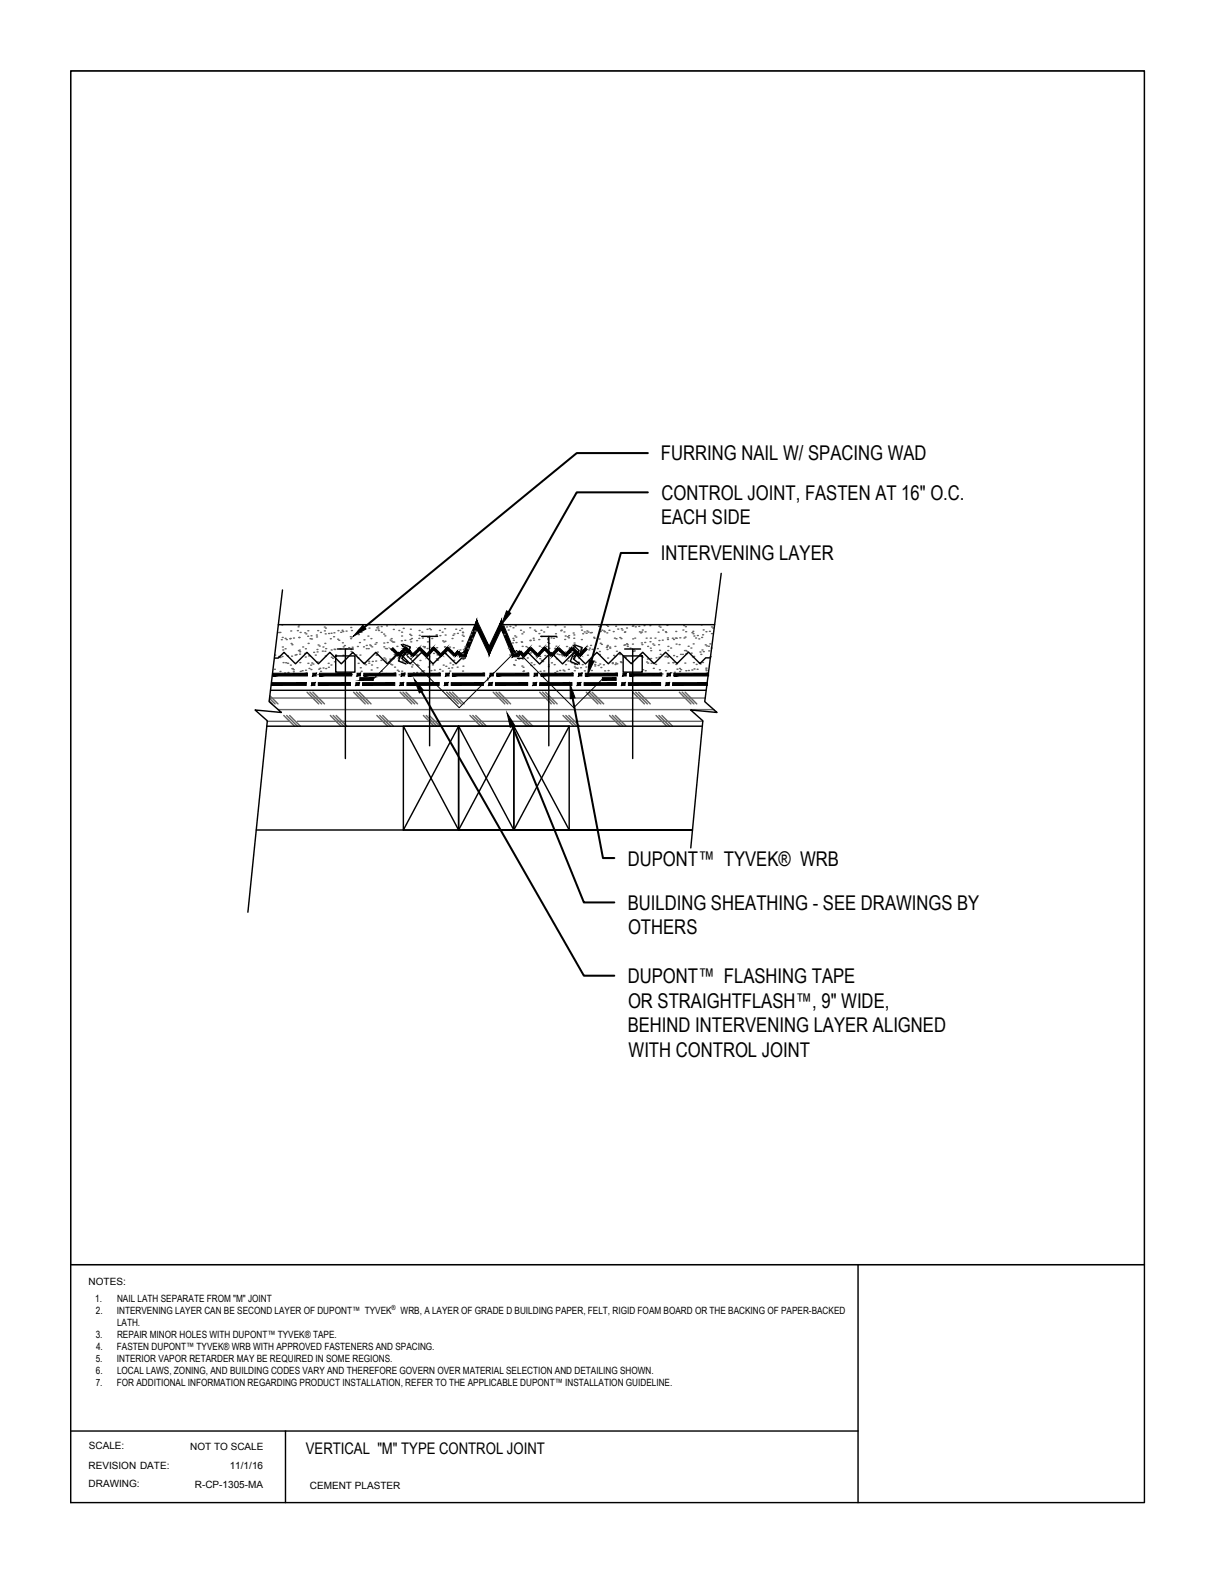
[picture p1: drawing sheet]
<svg xmlns="http://www.w3.org/2000/svg" width="216mm" height="279mm" viewBox="0 0 216 279" stroke-linecap="round" stroke-linejoin="round" font-family="sans-serif">
<!-- layer: .ATI-DETAIL -->
<g fill="#000" stroke="#000" stroke-width=".18">
<path d="M48.4 119.4v.5l6.1-.5zM48.4 119.9l6.1-.5v.5z"/>
<path d="M55.5 119.4v.5l.6-.5zM55.5 119.9l.6-.5v.5z"/>
<path d="M56.7 119.4v.5l5.7-.5zM56.7 119.9l5.7-.5v.5z"/>
<path d="M63.3 119.4v.5l.6-.5zM63.3 119.9l.6-.5v.5z"/>
<path d="M64.5 119.4v.5l5.7-.5zM64.5 119.9l5.7-.5v.5z"/>
<path d="M69.4 115.2l1.2 1.2 .3-.3zM69.4 115.2l.3-.3 1.2 1.2z"/>
<path d="M71.2 119.4v.5l.6-.5zM71.2 119.9l.6-.5v.5z"/>
<path d="M71.9 114.9l-1 1.5 1.3-1.2zM71.9 114.9l-1 1.5-.3-.3z"/>
<path d="M72.4 119.4v.5l5.7-.5zM72.4 119.9l5.7-.5v.5z"/>
<path d="M72.4 115.7l.7 .7 .3-.3zM72.4 115.7l.3-.3 .7 .7zM71.9 115.2l.5 .5 .3-.3zM71.9 115.2l.3-.3 .5 .5z"/>
<path d="M74.4 114.9l-1 1.5 1.2-1.2zM73.1 116.1l1.3-1.2-1 1.5z"/>
<path d="M74.4 115.2l1.2 1.2 .3-.3zM74.6 114.9l1.3 1.2-1.5-.9z"/>
<path d="M76.8 114.9l-.9 1.5 1.2-1.2zM76.8 114.9l-.9 1.5-.3-.3z"/>
<path d="M76.8 115.2l1.2 1.2 .3-.3zM77.1 114.9l1.2 1.2-1.5-.9z"/>
<path d="M79.1 119.4v.5l.6-.5zM79.1 119.9l.6-.5v.5z"/>
<path d="M79.3 114.9l-1 1.5 1.3-1.2zM79.3 114.9l-1 1.5-.3-.3z"/>
<path d="M80.3 119.4v.5l5.7-.5zM80.3 119.9l5.7-.5v.5z"/>
<path d="M79.3 115.2l1.2 1.2 .3-.3zM79.6 114.9l1.2 1.2-1.5-.9z"/>
<path d="M81.1 115.7l.3 .6 .4-.2zM81.1 115.7l.4-.2 .3 .6z"/>
<path d="M81.1 115.5l-.3 .9 .6-.6zM81.1 115.5l-.3 .9-.3-.3z"/>
<path d="M81.6 115.8v.7l.6-.7zM82.2 115.8l.4 .7h-1zM84.6 110l-2.4 5.8 .4 .7zM84.6 110v1.6l-2 4.9zM84.6 110v1.6l2.2 3zM84.6 111.6l2.2 3v1.6zM89 110l-2.2 4.6v1.6zM89 110l-.1 1.6-2.1 4.6zM89 110l-.1 1.6 2.5 4.2zM88.9 111.6l2.5 4.2-.5 .7zM91.4 115.8l-.5 .7 1.1-.7zM90.9 116.5l1.1-.7v.7z"/>
<path d="M86.9 119.4v.5l.6-.5zM86.9 119.9l.6-.5v.5z"/>
<path d="M88.1 119.4v.5l5.7-.5zM88.1 119.9l5.7-.5v.5z"/>
<path d="M92.1 115.5l-.3 .6 .4 .2zM92.1 115.5l.4 .2-.3 .6z"/>
<path d="M92.1 115.8l.9 .3-.6-.6zM92.1 115.8l.9 .3-.3 .3z"/>
<path d="M94 114.9l-1.3 1.2 .3 .3zM94 114.9l.3 .3-1.3 1.2z"/>
<path d="M94.3 114.9l-.3 .3 1.5 .9zM94 115.2l1.5 .9-.3 .3z"/>
<path d="M94.8 119.4v.5l.6-.5zM94.8 119.9l.6-.5v.5z"/>
<path d="M96.5 114.9l-1.3 1.2 .3 .3zM96.5 114.9l.3 .3-1.3 1.2z"/>
<path d="M96 119.4v.5l5.7-.5zM96 119.9l5.7-.5v.5z"/>
<path d="M96.8 114.9l-.3 .3 1.5 .9zM96.5 115.2l1.5 .9-.3 .3z"/>
<path d="M97.7 116.1l.3 .3 .9-1.5zM98.9 114.9l.3 .3-1.2 1.2z"/>
<path d="M99.2 114.9l-.3 .3 1.6 .9zM98.9 115.2l1.6 .9-.3 .3z"/>
<path d="M100.9 115.4l-.7 .7 .3 .3zM100.9 115.4l.2 .3-.6 .7zM101.4 114.9l-.5 .5 .2 .3zM101.4 114.9l.3 .3-.6 .5z"/>
<path d="M101.7 114.9l-.3 .3 1.6 .9zM101.4 115.2l1.6 .9-.3 .3z"/>
<path d="M102.6 119.4v.5l.6-.5zM102.6 119.9l.6-.5v.5z"/>
<path d="M103.9 114.9l-1.2 1.2 .3 .3zM103.9 114.9l.3 .3-1.2 1.2z"/>
<path d="M103.8 119.4v.5l5.8-.5zM103.8 119.9l5.8-.5v.5z"/>
<path d="M110.5 119.4v.5l.6-.5zM110.5 119.9l.6-.5v.5z"/>
<path d="M111.7 119.4v.5l5.7-.5zM111.7 119.9l5.7-.5v.5z"/>
<path d="M118.4 119.4v.5l.5-.5zM118.4 119.9l.5-.5v.5z"/>
<path d="M119.5 119.4v.5l6.2-.5zM119.5 119.9l6.2-.5v.5z"/>
</g>
<!-- layer: .ATI-HATCH -->
<g fill="none" stroke="#666" stroke-width=".25">
<path d="M48.4 119.6h.1M48.7 118.7h.1M48.7 116.2h.1M48.9 119.6h.1M49.4 116.5h.1M49.4 112.2h.1M49.5 116.4h.1M49.6 112.2h.1M49.7 119.1h.1M49.7 116.6h.1M49.9 113.5h.1M50 110.9h.1"/>
<path d="M50 116.5h.1M50.1 113.1h.1M50.1 114.8h.1M50.2 115.3h.1M50.2 117.5h.1M50.5 119.4h.1M50.6 115.1h.1M50.6 113.2h.1M50.7 117.6h.1M50.8 113.5h.1M51 116.3h.1M51 117.7h.1"/>
<path d="M51.1 119.3h.1M51.4 113.3h.1M51.5 113.3h.1M51.5 118h.1M51.6 111.9h.1M51.6 114.2h.1M51.7 116.4h.1M51.8 118.6h.1M51.8 114.4h.1M52 119.2h.1M52 118.8h.1M52.1 113.2h.1"/>
<path d="M52.3 116.2h.1M52.5 116.1h.1M52.8 111.9h.1M52.9 111.2h.1M52.9 115.4h.1M53 110.9h.1M53 113.1h.1M53.1 119.7h.1M53.1 115.3h.1M53.1 116h.1M53.2 115.6h.1M53.2 117.5h.1"/>
<path d="M53.2 112.2h.1M53.3 119.1h.1M53.6 119h.1M53.7 114.8h.1M54.1 112.3h.1M54.1 115.9h.1M54.2 116.6h.1M54.2 115.1h.1M54.2 118.9h.1M54.3 112.4h.1M54.6 112.9h.1M54.6 111.9h.1"/>
<path d="M54.6 117.7h.1M54.7 114.1h.1M54.8 116.4h.1M54.8 118.6h.1M55 113.3h.1M55.1 118h.1M55.2 118.8h.1M55.2 112.8h.1M55.3 113.4h.1M55.3 117.6h.1M55.5 117.8h.1M55.6 115.7h.1"/>
<path d="M55.9 116.2h.1M56.1 112.7h.1M56.1 113h.1M56.2 115.2h.1M56.3 115.6h.1M56.3 117.4h.1M56.4 111.9h.1M56.4 119.7h.1M56.4 114.4h.1M56.5 118.7h.1M56.6 114.6h.1M56.7 118.6h.1"/>
<path d="M56.8 112.2h.1M56.9 119.1h.1M57.2 115.5h.1M57.3 114.8h.1M57.3 118.5h.1M57.5 111.2h.1M57.5 111.9h.1M57.6 114.1h.1M57.6 115.5h.1M57.7 116.4h.1M57.7 112.4h.1M57.7 111.4h.1"/>
<path d="M57.8 118.6h.1M57.8 115.1h.1M58.2 117.7h.1M58.3 118.4h.1M58.3 112.4h.1M58.6 113.3h.1M58.7 118h.1M58.7 112.3h.1M58.8 115.3h.1M58.8 116.6h.1M59 116.8h.1M59.2 113h.1"/>
<path d="M59.2 112.3h.1M59.3 115.2h.1M59.3 117.4h.1M59.4 115.2h.1M59.4 119.6h.1M59.5 116.2h.1M59.9 113.4h.1M60 111.9h.1M60.1 113.6h.1M60.3 115.1h.1M60.4 112.2h.1M60.7 111.8h.1"/>
<path d="M60.7 114h.1M60.8 112h.1M60.8 116.3h.1M60.9 114.8h.1M61.1 114.5h.1M61.4 115.1h.1M61.4 112h.1M61.9 114.9h.1M62.1 113h.1M62.2 113.3h.1M62.2 115.2h.1M62.2 111.3h.1"/>
<path d="M62.3 115.6h.1M62.3 119.6h.1M62.3 111.9h.1M62.5 114.8h.1M62.5 115.8h.1M63.1 116.2h.1M63.4 112.4h.1M63.4 114.7h.1M63.5 116.7h.1M63.5 117.7h.1M63.6 111.9h.1M63.6 112.6h.1"/>
<path d="M63.7 111.8h.1M63.8 114h.1M63.9 116.2h.1M63.9 118.5h.1M63.9 111.6h.1M64 112.2h.1M64.1 119.1h.1M64.5 117.5h.1M64.5 114.8h.1M64.5 111.6h.1M64.6 113.5h.1M64.6 117.7h.1"/>
<path d="M64.8 117.9h.1M65 114.5h.1M65 115.1h.1M65.3 112.8h.1M65.3 115.1h.1M65.4 117.3h.1M65.4 117.7h.1M65.5 111.4h.1M65.5 119.5h.1M65.6 114.4h.1M65.7 114.6h.1M65.8 113.3h.1"/>
<path d="M65.8 118.9h.1M65.9 118h.1M65.9 114.8h.1M66.1 117.3h.1M66.5 114.3h.1M66.6 111.8h.1M66.6 117.3h.1M66.7 114h.1M66.7 116.2h.1M66.8 116.2h.1M66.8 111.4h.1M66.9 118.5h.1"/>
<path d="M66.9 115.7h.1M67 111.2h.1M67 111.6h.1M67.2 111.9h.1M67.6 117.1h.1M67.6 111.2h.1M67.6 112.2h.1M67.7 119.1h.1M68.1 112.5h.1M68.1 114.1h.1M68.1 114.8h.1M68.1 116.7h.1"/>
<path d="M68.3 112.8h.1M68.3 116.9h.1M68.4 115h.1M68.4 117.3h.1M68.5 119.5h.1M68.6 111h.1M68.6 115.1h.1M68.7 114h.1M69 117.7h.1M69.2 116.9h.1M69.2 113.5h.1M69.3 117.8h.1"/>
<path d="M69.4 113.3h.1M69.4 113.7h.1M69.5 117.9h.1M69.6 113.9h.1M69.8 116.8h.1M69.8 111.7h.1M69.8 113.9h.1M69.9 116.1h.1M70 118.3h.1M70.1 110.8h.1M70.3 116.2h.1M70.4 114.7h.1"/>
<path d="M70.5 118.9h.1M70.7 116.7h.1M70.7 119.1h.1M70.8 111.9h.1M70.8 119.7h.1M71.2 113.7h.1M71.2 112.8h.1M71.2 112.1h.1M71.3 119.1h.1M71.3 115h.1M71.4 117.3h.1M71.5 119.5h.1"/>
<path d="M71.5 111.5h.1M71.6 115.7h.1M71.7 114.8h.1M71.8 119.6h.1M71.8 115.9h.1M71.8 113.6h.1M72.2 115h.1M72.3 116.5h.1M72.6 117.6h.1M72.7 112.5h.1M72.7 113.5h.1M72.8 116.8h.1"/>
<path d="M72.8 111.6h.1M72.9 113.9h.1M72.9 116.4h.1M72.9 112.7h.1M73 116.1h.1M73 113.3h.1M73 118.3h.1M73.1 117.9h.1M73.3 119.4h.1M73.8 116.3h.1M73.9 113.7h.1M73.9 119.3h.1"/>
<path d="M73.9 116.2h.1M73.9 117.9h.1M74.2 118.1h.1M74.3 113.2h.1M74.4 111.9h.1M74.4 112.7h.1M74.4 114.9h.1M74.5 117.2h.1M74.6 119.4h.1M74.8 112.1h.1M74.9 119.1h.1M74.9 119.2h.1"/>
<path d="M74.9 113.2h.1M75 114.7h.1M75.2 119h.1M75.3 114.9h.1M75.3 114.7h.1M75.4 116.1h.1M75.7 111.6h.1M75.8 115h.1M75.8 113.9h.1M75.9 113.1h.1M75.9 116.1h.1M76 118.3h.1"/>
<path d="M76 116h.1M76.2 111.5h.1M76.2 117.6h.1M76.3 115.8h.1M76.4 111.7h.1M76.4 119h.1M76.6 113.3h.1M76.7 117.9h.1M76.9 115.9h.1M77 118.9h.1M77.4 112.6h.1M77.4 112.7h.1"/>
<path d="M77.4 112.8h.1M77.4 116.9h.1M77.5 114.9h.1M77.5 117.1h.1M77.5 116.2h.1M77.6 117.1h.1M77.9 111.8h.1M78 118.8h.1M78 112.8h.1M78.4 112.1h.1M78.5 119h.1M78.5 115.7h.1"/>
<path d="M78.5 113.7h.1M78.6 118h.1M78.7 113.9h.1M78.9 111.5h.1M78.9 114.7h.1M78.9 113.8h.1M79 112.7h.1M79 116h.1M79.1 118.2h.1M79.1 115.6h.1M79.4 115h.1M79.6 118.6h.1"/>
<path d="M79.7 114.8h.1M79.8 119h.1M79.8 117.6h.1M80 115.5h.1M80.2 118.5h.1M80.2 113.3h.1M80.3 117.9h.1M80.3 112.7h.1M80.4 114.9h.1M80.5 117.1h.1M80.5 112.4h.1M80.8 111.6h.1"/>
<path d="M80.9 115.9h.1M81.1 118.3h.1M81.1 116h.1M81.1 116.1h.1M81.1 112.4h.1M81.5 111.8h.1M81.6 115.3h.1M81.9 111.5h.1M82 113.7h.1M82 112.7h.1M82 112.1h.1M82.1 115.9h.1"/>
<path d="M82.1 119h.1M82.1 112.2h.1M82.1 118.2h.1M82.1 117h.1M82.2 115.2h.1M82.2 112.9h.1M82.5 114.7h.1M83 115h.1M83.1 115.1h.1M83.2 113.8h.1M83.5 112.6h.1M83.6 112h.1"/>
<path d="M83.8 113.2h.1M84.3 112h.1M89.2 110.8h.1M89.4 112.6h.1M89.9 111.2h.1M90.2 111.8h.1M90.2 115h.1M90.4 116.2h.1M90.5 111.1h.1M90.9 114.1h.1M91 113.2h.1M91 111.4h.1"/>
<path d="M91.1 113.6h.1M91.1 117.9h.1M91.2 115.8h.1M91.2 118h.1M91.3 112.8h.1M91.4 111h.1M91.4 117.1h.1M91.5 113h.1M91.5 114h.1M91.9 116.1h.1M92 116.9h.1M92.3 111.8h.1"/>
<path d="M92.5 113.9h.1M92.6 112.4h.1M92.6 118.2h.1M92.6 116.8h.1M92.6 114.7h.1M92.7 116.9h.1M92.8 119.1h.1M92.8 118.4h.1M92.9 112.1h.1M92.9 119h.1M93.3 114.7h.1M93.5 116.7h.1"/>
<path d="M93.7 115h.1M93.8 115h.1M93.9 115.2h.1M94 111.4h.1M94 113.6h.1M94 113.7h.1M94.1 115.8h.1M94.2 118.1h.1M94.2 117.6h.1M94.6 113.2h.1M94.7 113.6h.1M94.7 117.9h.1"/>
<path d="M94.8 111.8h.1M94.9 116.1h.1M95 112h.1M95.1 116.5h.1M95.5 116.1h.1M95.6 113.5h.1M95.6 112.4h.1M95.7 114.6h.1M95.7 116.4h.1M95.8 116.8h.1M95.8 119.1h.1M96 111.8h.1"/>
<path d="M96 112.9h.1M96 117.1h.1M96.3 117.4h.1M96.4 112.1h.1M96.5 119h.1M96.7 116.3h.1M96.9 114.7h.1M97.1 111.3h.1M97.1 113.5h.1M97.1 113.2h.1M97.1 114h.1M97.2 115.7h.1"/>
<path d="M97.3 118.3h.1M97.3 117.9h.1M97.4 114.2h.1M97.4 115h.1M97.8 113.2h.1M97.8 117.6h.1M98.2 113.2h.1M98.2 116.1h.1M98.3 117.9h.1M98.4 115.1h.1M98.4 119.3h.1M98.5 111h.1"/>
<path d="M98.5 112.4h.1M98.6 114.6h.1M98.6 119.5h.1M98.7 116.9h.1M98.7 113h.1M98.8 119.1h.1M98.8 116h.1M99.1 116.1h.1M99.3 118.9h.1M99.5 111.9h.1M99.5 116.1h.1M99.6 111.8h.1"/>
<path d="M99.7 116.3h.1M99.8 115.9h.1M99.9 118.9h.1M100 112.1h.1M100.1 119h.1M100.1 111.2h.1M100.2 113.4h.1M100.3 115.7h.1M100.3 112.8h.1M100.3 117.9h.1M100.5 114.7h.1M100.6 113h.1"/>
<path d="M100.7 117.2h.1M100.8 118.8h.1M100.9 113.1h.1M100.9 112.8h.1M101 115h.1M101.3 115.7h.1M101.4 117.6h.1M101.7 112.3h.1M101.7 114.5h.1M101.8 113.2h.1M101.8 112.6h.1M101.8 116.8h.1"/>
<path d="M101.8 114.1h.1M101.9 119h.1M101.9 118.3h.1M101.9 117.9h.1M101.9 115.6h.1M102.1 118.5h.1M102.4 118.5h.1M102.7 116.1h.1M102.9 115.5h.1M102.9 110.9h.1M103 118.5h.1M103 115.1h.1"/>
<path d="M103.1 111.2h.1M103.1 119.4h.1M103.1 113.5h.1M103.2 111.8h.1M103.2 115.7h.1M103.2 115.3h.1M103.3 117.9h.1M103.4 112.4h.1M103.6 112.1h.1M103.7 119h.1M103.9 118.3h.1M104 112.3h.1"/>
<path d="M104.1 114.7h.1M104.1 111.9h.1M104.2 116.2h.1M104.3 112.1h.1M104.5 115.3h.1M104.6 115h.1M104.7 112.3h.1M104.8 114.5h.1M104.9 116.7h.1M104.9 118.9h.1M104.9 112.2h.1M105 117.6h.1"/>
<path d="M105 115.2h.1M105.3 113.1h.1M105.4 117.3h.1M105.4 113.2h.1M105.5 118.1h.1M105.5 117.9h.1M105.6 117.5h.1M106 115.1h.1M106.1 118.1h.1M106.2 111.1h.1M106.3 113.4h.1M106.3 115.6h.1"/>
<path d="M106.3 116.1h.1M106.4 117.8h.1M106.5 112h.1M106.5 114.1h.1M106.6 118.4h.1M106.7 114.3h.1M106.8 111.8h.1M107.1 117.9h.1M107.1 111.9h.1M107.2 112.1h.1M107.3 119h.1M107.6 114.9h.1"/>
<path d="M107.6 110.9h.1M107.6 112.3h.1M107.7 114.7h.1M107.7 115.2h.1M107.7 114.5h.1M107.7 119.5h.1M107.8 116.7h.1M107.8 111.1h.1M107.9 119h.1M107.9 119.7h.1M108 111.8h.1M108.2 114.8h.1"/>
<path d="M108.2 115h.1M108.6 117.7h.1M108.6 117.6h.1M108.8 112h.1M108.9 116.3h.1M109 113.2h.1M109.1 116.5h.1M109.1 114.7h.1M109.1 117.9h.1M109.2 111.1h.1M109.2 117.6h.1M109.3 113.3h.1"/>
<path d="M109.4 115.5h.1M109.4 117.8h.1M109.6 111.6h.1M109.9 116.1h.1M110 113.1h.1M110.1 117.4h.1M110.2 117.5h.1M110.2 113.3h.1M110.2 111.5h.1M110.4 111.8h.1M110.7 114.5h.1M110.8 112.2h.1"/>
<path d="M110.8 114.4h.1M110.8 112.1h.1M110.9 116.6h.1M111.1 111.4h.1M111.2 114.2h.1M111.3 114.4h.1M111.3 114.7h.1M111.8 115h.1M112.2 111.1h.1M112.2 114.3h.1M112.2 113.3h.1M112.3 111h.1"/>
<path d="M112.3 115.6h.1M112.3 115.3h.1M112.5 115.5h.1M112.6 113.2h.1M112.7 111.2h.1M113.3 111.1h.1M113.4 112.1h.1M113.5 116.1h.1M113.5 116.4h.1M113.6 112.3h.1M113.8 114.1h.1M113.8 112.1h.1"/>
<path d="M113.9 114.3h.1M114 116.6h.1M114 111.8h.1M114 118.8h.1M114.3 111h.1M114.4 114h.1M114.4 112.1h.1M114.5 119h.1M114.6 113.2h.1M114.7 117.4h.1M114.8 116.9h.1M114.9 114.7h.1"/>
<path d="M114.9 117.6h.1M115.3 111h.1M115.3 113.8h.1M115.4 113.2h.1M115.4 115h.1M115.4 115.4h.1M115.4 116.8h.1M115.5 117.7h.1M115.8 114.2h.1M115.8 117.6h.1M115.9 119.7h.1M115.9 118.6h.1"/>
<path d="M116 114.5h.1M116.2 113.2h.1M116.3 117.9h.1M116.4 116.7h.1M116.5 119.7h.1M116.7 112.1h.1M116.8 114.4h.1M116.9 116.6h.1M116.9 113.6h.1M116.9 111.1h.1M117 118.8h.1M117 115.4h.1"/>
<path d="M117 119.6h.1M117.1 111.3h.1M117.1 116.1h.1M117.4 119.6h.1M117.5 113.6h.1M117.6 111.8h.1M118 116.5h.1M118 112.1h.1M118.1 119h.1M118.1 112.2h.1M118.2 116.4h.1M118.3 110.9h.1"/>
<path d="M118.4 116.6h.1M118.4 113.2h.1M118.4 113.4h.1M118.5 115.4h.1M118.5 114.7h.1M118.5 117.6h.1M118.5 116.4h.1M119 115h.1M119 119.3h.1M119.3 113.2h.1M119.4 117.5h.1M119.5 113.4h.1"/>
<path d="M119.5 116.3h.1M119.6 119.3h.1M119.8 113.2h.1M119.9 112h.1M119.9 117.9h.1M119.9 114.3h.1M120 113.2h.1M120 116.5h.1M120.1 118.7h.1M120.5 114.3h.1M120.5 118.6h.1M120.6 119.1h.1"/>
<path d="M120.6 113.1h.1M120.7 116.1h.1M120.7 118.8h.1M121.1 116.1h.1M121.2 111.8h.1M121.3 111h.1M121.3 113.2h.1M121.4 115.4h.1M121.5 117.6h.1M121.5 113h.1M121.6 111.2h.1M121.6 112.1h.1"/>
<path d="M121.6 115.4h.1M121.7 116h.1M121.7 119h.1M121.7 119.7h.1M121.8 115.6h.1M122.1 114.6h.1M122.1 118.9h.1M122.6 115h.1M122.6 115.9h.1M122.7 118.9h.1M122.7 112.2h.1M122.8 116.5h.1"/>
<path d="M122.9 112h.1M123 112.4h.1M123 114.2h.1M123 117.5h.1M123.1 116.4h.1M123.1 112.8h.1M123.1 118.7h.1M123.4 113.2h.1M123.5 117.9h.1M123.7 118.7h.1M123.7 112.7h.1M124 113.3h.1"/>
<path d="M124 117.6h.1M124.2 115.7h.1M124.2 117.8h.1M124.3 116.1h.1M124.4 110.9h.1M124.5 113.1h.1M124.5 115.3h.1M124.6 117.5h.1M124.6 112.6h.1M124.7 119.7h.1M124.7 111.7h.1M124.8 115.6h.1"/>
<path d="M125.1 114.4h.1M125.2 118.7h.1M125.2 118.5h.1M125.2 112.1h.1M125.3 119h.1M125.3 114.6h.1M125.7 114.6h.1M125.7 115.5h.1M125.8 112h.1M125.9 114.2h.1M126 116.5h.1M126.2 115h.1"/>
<path d="M126.2 112.4h.1M126.2 111.2h.1M126.4 111.4h.1M47.4 128h4l.9 .8M47.8 124.3l.5 .6M47.8 123.8h77.3M47.8 123.9l1 1M47.9 123.4l1.4 1.5M49.4 125.9h77.2M50.3 126.9l1 1M50.9 126.9l1.9 1.9M51.4 126.9l1 1.1"/>
<path d="M52.4 128l.9 .8M52.7 128h72M54.5 122.8l2 2.1M55 122.8l2.1 2.1M55.5 122.8l2.1 2.1M58.6 126.9l1.2 1.2M59.1 126.9l1.9 1.9M59.6 126.9l1.2 1.2M59.8 128.1l.7 .7M60.8 128.2l.7 .6M62.7 122.8l2.1 2.1M63.2 122.8l2.1 2.1"/>
<path d="M63.8 122.8l2 2.1M66.9 126.9l1.9 1.9M67.4 126.9l1.9 1.9M67.9 126.9l1.4 1.4M69.3 128.3l.5 .5M71 122.8l2 2.1M71.5 122.8l2.1 2.1M72 122.8l2.1 2.1M75.1 126.9l1.9 1.9M75.6 126.9l1.5 1.5M76.2 126.9l1.9 1.9M77.2 128.5l.3 .3"/>
<path d="M79.2 122.8l2.1 2.1M79.7 122.8l2.1 2.1M80.3 122.8l2 2.1M83.4 126.9l1.9 1.9M83.9 126.9l1.7 1.7M84.4 126.9l1.9 1.9M85.6 128.6l.2 .2M87.5 122.8l2 2.1M88 122.8l2.1 2.1M88.5 122.8l2.1 2.1M91.6 126.9l1.9 1.9M92.1 126.9l1.9 1.9"/>
<path d="M92.7 126.9l1.9 1.9M93.5 128.8h.1M95.8 122.8l2 2.1M96.3 122.8l2 2.1M96.8 122.8l2 2.1M99.9 126.9l1.9 1.9M100.4 126.9l1.9 1.9M100.9 126.9l1.9 1.9M104 122.8l2.1 2.1M104.5 122.8l2.1 2.1M105 122.8l2.1 2.1M108.1 126.9l1.9 1.9"/>
<path d="M108.6 126.9l1.9 1.9M109.2 126.9l1.9 1.9M112.3 122.8l2 2.1M112.8 122.8l2 2.1M113.3 122.8l2.1 2.1M116.4 126.9l1.9 1.9M116.9 126.9l1.9 1.9M117.4 126.9l1.9 1.9M120.5 122.8l2.1 2.1M121 122.8l2.1 2.1M121.6 122.8l2 2.1"/>
</g>
<!-- layer: .ATI-DETAIL -->
<g fill="none" stroke="#000" stroke-width=".25">
<path d="M48.7 116.7h.7l1-1 2 2.1 2.1-2.1 2 2.1 2-2.1 2.1 2.1 2-2.1 2 2.1 2.1-2.1 2 2.1 2-2.1 2.1 2.1 2-2.1 2 2.1 2.1-2.1 2 2.1 1-1.1h.7M49.4 110.8h35.2M50.1 104.7l-2.4 19.8 2.2 1.9-4.7-.5 2.2 2-3.4 33.9M59.6 116.4h3.4v2.8h-3.4zM59.9 115.1h2.8M61.3 115.1v19.5M71.2 114.3l1.1 1-1 1.1M71.2 115.9l-.5 1.3 1.3 .6M71.4 114.6h.1M71.5 114.3l1.3 .5-.5 1.3M72.1 117.4h.1M72.2 115.7l-.9 1.1 1.1 .9"/>
<path d="M74.8 112.9h2.8M76.2 112.9v19.4M89 110.8h37.8M95.9 112.9h2.9M97.4 112.9v19.4M101.7 114.5l1 .9-.9 1.1M101.7 116l-.5 1.4 1.3 .5M101.9 114.8h.1M101.9 114.4l1.4 .5-.5 1.3M102.6 117.5h.1M102.6 115.8l-.9 1.1 1.1 .9M110.5 116.4h3.4v2.8h-3.4z"/>
<path d="M110.8 115.1h2.8M112.2 115.1v19.5M126.1 116.7h-.9l-1 1-2.1-2-2 2-2-2-2.1 2-2-2-2 2-2-2-2.1 2.1-2-2.1-2 2.1-2.1-2.1-2 2.1-2-2.1-2.1 2.1-2-2-1 1h-.9M127.9 101.7l-2.9 22.8 2.2 1.9-4.7-.5 2.2 2-2.2 22.5M47.3 128.8h77.3M48 122.5h77.3M71.6 128.8h9.8v18.4h-9.8zM71.6 128.8l9.8 18.4M81.4 128.8h9.8v18.4h-9.8zM81.4 128.8l9.8 18.4 9.8-18.4M81.4 128.8l-9.8 18.4M91.2 128.8l-9.8 18.4h41.4h-77.3"/>
<path d="M91.2 128.8h9.8v18.4h-9.8zM91.2 128.8l9.8 18.4"/>
</g>
<!-- layer: -ATI-WRB -->
<g fill="#000" stroke="#000" stroke-width=".18">
<path d="M48.2 121.1v.5l6.1-.5zM48.2 121.6l6.1-.5v.5z"/>
<path d="M55.3 121.1v.5l.6-.5zM55.3 121.6l.6-.5v.5z"/>
<path d="M56.5 121.1v.5l5.7-.5zM56.5 121.6l5.7-.5v.5z"/>
<path d="M63.1 121.1v.5l.6-.5zM63.1 121.6l.6-.5v.5z"/>
<path d="M64.3 121.1v.5l5.7-.5zM64.3 121.6l5.7-.5v.5z"/>
<path d="M71 121.1v.5l.6-.5zM71 121.6l.6-.5v.5z"/>
<path d="M72.2 121.1v.5l5.7-.5zM72.2 121.6l5.7-.5v.5z"/>
<path d="M78.9 121.1v.5l.6-.5zM78.9 121.6l.6-.5v.5z"/>
<path d="M80 121.1v.5l5.8-.5zM80 121.6l5.8-.5v.5z"/>
<path d="M86.7 121.1v.5l.6-.5zM86.7 121.6l.6-.5v.5z"/>
<path d="M87.9 121.1v.5l5.7-.5zM87.9 121.6l5.7-.5v.5z"/>
<path d="M94.6 121.1v.5l.6-.5zM94.6 121.6l.6-.5v.5z"/>
<path d="M95.8 121.1v.5l5.7-.5zM95.8 121.6l5.7-.5v.5z"/>
<path d="M102.4 121.1v.5l.6-.5zM102.4 121.6l.6-.5v.5z"/>
<path d="M103.6 121.1v.5l5.7-.5zM103.6 121.6l5.7-.5v.5z"/>
<path d="M110.3 121.1v.5l.6-.5zM110.3 121.6l.6-.5v.5z"/>
<path d="M111.5 121.1v.5l5.7-.5zM111.5 121.6l5.7-.5v.5z"/>
<path d="M118.1 121.1v.5l.6-.5zM118.1 121.6l.6-.5v.5z"/>
<path d="M119.3 121.1v.5l6.2-.5zM119.3 121.6l6.2-.5v.5z"/>
</g>
<path d="M125.5 121.1v.5" fill="none" stroke="#000" stroke-width=".18"/>
<!-- layer: .ATI-DETAIL -->
<path d="M125.7 119.4v.5" fill="none" stroke="#000" stroke-width=".18"/>
<!-- layer: .ATI-TEXT -->
<path d="M64.4 110.9l.5 .7-2.2 1.3zM89.9 108.4l.7 .4-1.6 2zM104.5 117.1l.9 .2-1.1 2.4zM73.5 120.5l1.6 2-.7 .4zM90 126.5l1.3 2.2-.8 .3zM101.1 121.3l.9 2.5-.8 .2z" fill="#000" stroke="#000" stroke-width=".18"/>
<path d="M114.9 87.3h-12.6l-12.1 21.3M114.9 98.1h-4.8l-5.2 19.1M114.9 80.4h-12.6l-37.6 30.9M74.8 122.7l28.8 50.4h5.4M90.9 128.9l12.7 31.2h5.4M101.6 123.9l5.4 28.3h2" fill="none" stroke="#000" stroke-width=".36"/>
<!-- layer: ATI-SAM -->
<g fill="#000" stroke="#000" stroke-width=".18">
<path d="M63.8 120.2v.5l2.4-.5zM63.8 120.7l2.4-.5v.5z"/>
<path d="M106.9 120.2v.5l2.4-.5zM106.9 120.7l2.4-.5v.5z"/>
</g>
<path d="M66.2 120.5l5.1-5.1 10.2 10.1 10.1-10.1 10.2 10.1 5.1-5M86.5 120.2v.5M109.3 120.2v.5" fill="none" stroke="#000" stroke-width=".18"/>
<!-- layer: 0 -->
<path d="M12.5 12.6h190.5v211.8h-190.5z" fill="none" stroke="#000" stroke-width=".18"/>
<path d="M12.5 12.6h190.5v254h-190.5zM12.5 224.4h190.5M152.2 224.4v42.2M12.5 253.9h139.7M50.6 253.9v12.7" fill="none" stroke="#000" stroke-width=".25"/>
<g font-size="3.6">
<text x="117.3" y="81.7">FURRING NAIL W/ SPACING WAD</text>
<text x="117.4" y="88.6">CONTROL JOINT, FASTEN AT 16&quot; O.C.</text>
<text x="117.3" y="93">EACH SIDE</text>
<text x="117.2" y="99.4">INTERVENING LAYER</text>
<text x="111.4" y="153.6">DUPONT™ TYVEK® WRB</text>
<text x="111.4" y="161.4">BUILDING SHEATHING - SEE DRAWINGS BY</text>
<text x="111.4" y="165.7">OTHERS</text>
<text x="111.4" y="174.4">DUPONT™ FLASHING TAPE</text>
<text x="111.4" y="178.7">OR STRAIGHTFLASH™, 9&quot; WIDE,</text>
<text x="111.4" y="183.1">BEHIND INTERVENING LAYER ALIGNED</text>
<text x="111.5" y="187.4">WITH CONTROL JOINT</text>
</g>
<text font-size="2.8" x="54.3" y="257.9">VERTICAL &quot;M&quot; TYPE CONTROL JOINT</text>
<g font-size="1.8">
<text x="15.7" y="227.9">NOTES:</text>
<text x="16.9" y="231">1.</text>
<text x="17" y="233.1">2.</text>
<text x="20.7" y="233.1">INTERVENING LAYER CAN BE SECOND LAYER OF DUPONT™ TYVEK</text>
<text x="20.8" y="231">NAIL LATH SEPARATE FROM &quot;M&quot; JOINT</text>
<text x="71.1" y="233.1">WRB, A LAYER OF GRADE D BUILDING PAPER, FELT, RIGID FOAM BOARD OR THE BACKING OF PAPER-BACKED</text>
<text x="17" y="237.3">3.</text>
<text x="17" y="239.5">4.</text>
<text x="20.7" y="239.5">FASTEN DUPONT™ TYVEK® WRB WITH APPROVED FASTENERS AND SPACING.</text>
<text x="20.8" y="235.2">LATH.</text>
<text x="20.8" y="237.3">REPAIR MINOR HOLES WITH DUPONT™ TYVEK® TAPE.</text>
<text x="17" y="241.6">5.</text>
<text x="17" y="245.9">7.</text>
<text x="17" y="243.8">6.</text>
<text x="20.7" y="241.6">INTERIOR VAPOR RETARDER MAY BE REQUIRED IN SOME REGIONS.</text>
<text x="20.7" y="245.9">FOR ADDITIONAL INFORMATION REGARDING PRODUCT INSTALLATION, REFER TO THE APPLICABLE DUPONT™ INSTALLATION GUIDELINE.</text>
<text x="20.8" y="243.8">LOCAL LAWS, ZONING, AND BUILDING CODES VARY AND THEREFORE GOVERN OVER MATERIAL SELECTION AND DETAILING SHOWN.</text>
<text x="15.8" y="257.1">SCALE:</text>
<text x="33.7" y="257.1">NOT TO SCALE</text>
<text x="15.7" y="260.5">REVISION DATE:</text>
<text x="15.7" y="263.8">DRAWING:</text>
<text x="34.6" y="263.9">R-CP-1305-MA</text>
<text x="40.8" y="260.6">11/1/16</text>
<text x="55" y="264.2">CEMENT PLASTER</text>
</g>
<text font-size="1.2" x="69.5" y="232.3">®</text>
</svg>
